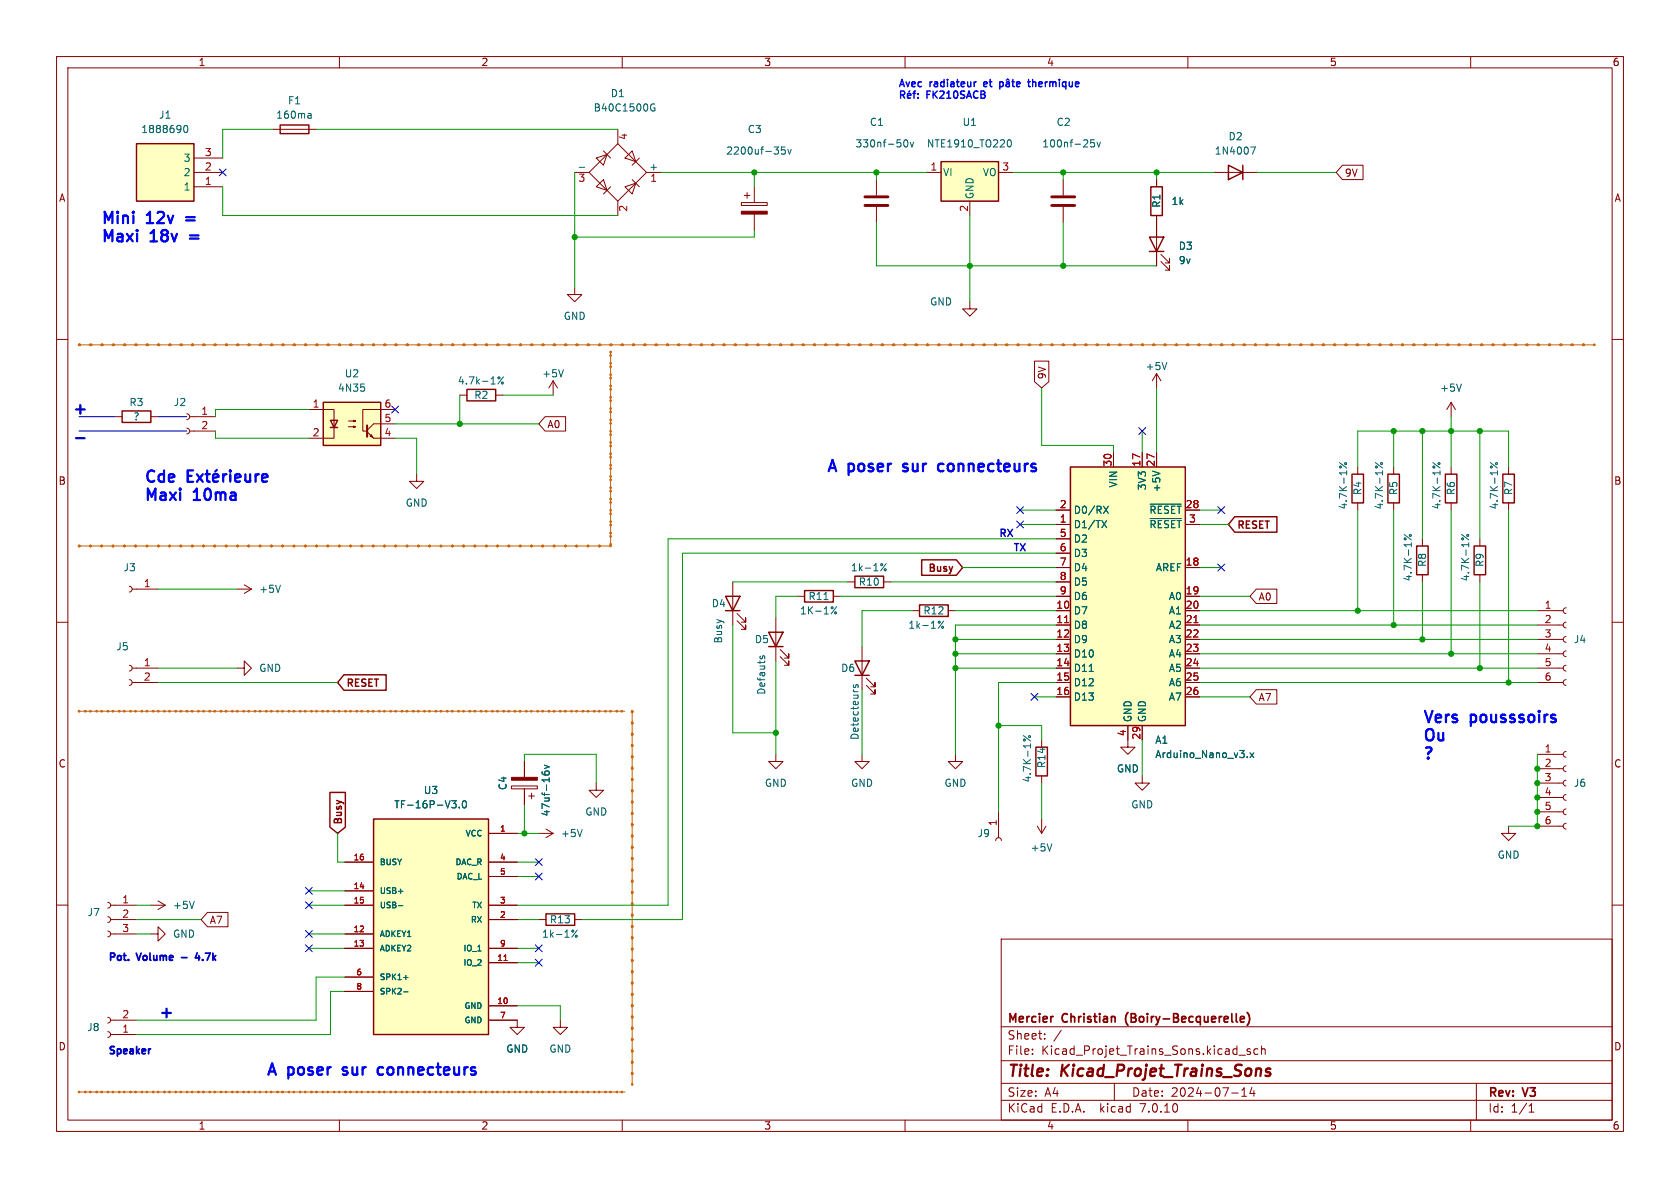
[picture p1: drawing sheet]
<svg xmlns="http://www.w3.org/2000/svg" width="297mm" height="210mm" viewBox="0 0 297 210" stroke-linecap="round" stroke-linejoin="round" font-family="sans-serif">
<g fill="none" stroke="#840000" stroke-width=".18">
<path d="M10 10h277v190h-277zM12 12h273v186h-273zM60 10v2M110 10v2M160 10v2M210 10v2M260 10v2M34.3 33h5.1M34.3 30.5h5.1M34.3 27.9h5.1M48.3 22.9h7.6M101.6 30.5h2.5"/>
<path d="M105.4 27.9l1.9-.6-.6 1.9zM105.4 33l1.3-1.2 .6 1.9zM106.7 26.7l1.2 1.2M107.9 33l-1.2 1.3M109.2 25.4l5.1 5.1-5.1 5.1-5.1-5.1zM109.2 22.9v2.5M109.2 35.6v2.5M110.5 27.9l1.3-1.2 .6 1.9zM110.5 33l1.9-.6-.6 1.9zM111.8 31.8l1.2 1.2M113 27.9l-1.2 1.3M114.3 30.5h2.5"/>
<path d="M131.1 35.8h4.5v.5h-4.5zM131.6 34.5h1M132.1 34v1.1M133.3 33v2.8M133.3 37.8v2.8M154.9 31.8v2.7M154.9 36.6v2.8M163.8 30.5h2.6M171.4 35.6v2.5M176.5 30.5h2.6M188 31.8v2.7M188 36.6v2.8"/>
<path d="M204.5 31.8v1.2M204.5 38.1v8.9M214.6 30.5h7.6M237.3 29.2h3.7v2.6h-3.7l-1.1-1.3zM10 60h2M101.6 50.8v1.3h1.3l-1.3 1.2-1.3-1.2h1.3M171.4 53.3v1.3h1.3l-1.3 1.3-1.2-1.3h1.2M205.2 46.2l1.6 1.6v-.8v.8h-.8M205.2 45l1.6 1.5v-.8v.8h-.8M285 60h2M20.3 73.7h1.3M26.7 73.7h1.2"/>
<path d="M33 75.7l.4 .1 .1 .4-.1 .4-.4 .1M33 73.2l.4 .1 .1 .4-.1 .3-.4 .2M33.5 73.7h4.6M33.5 76.2h4.6M54.6 72.4h4.5v5.1h-4.5M61.6 75.4h1.3l-.4 .2v-.3l.4 .1M61.6 74.4h1.3l-.4 .1v-.2l.4 .1M64.9 76.3l1.1 1.2h3.8M65.4 77.1l.3-.3 .2 .5zM69.8 72.4h-5.7v3.8h.7M69.8 74.9h-3.8l-1.1 1.2M81.3 69.9h1.2"/>
<path d="M87.6 69.9h1.3M96.4 73.7h3.6v2.5h-3.6l-1.2-1.3zM97.8 67.3l-.8 1.3M97.8 67.3v2.6M97.8 67.3l.8 1.3M182.9 63.8h2.5v3.7l-1.3 1.1-1.2-1.1zM204.5 66v2.6M204.5 66l-.8 1.3M204.5 66l.7 1.3M256.5 71.1l-.7 1.3M256.5 71.1v2.6M256.5 71.1l.8 1.3"/>
<path d="M73.7 83.8v1.3h1.2l-1.2 1.3-1.3-1.3h1.3M186.7 92.7h2.5M186.7 90.2h2.5M186.7 95.3h2.5M186.7 97.8h2.5M196.8 80v2.6M201.9 80v2.6M204.5 80v2.6M209.5 92.7h2.6M209.5 90.2h2.6M240 82.6v1.2M240 88.9v1.3"/>
<path d="M246.4 82.6v1.2M246.4 88.9v1.3M251.5 95.3v1.2M256.5 82.6v1.2M256.5 88.9v1.3M261.6 95.3v1.2M266.7 82.6v1.2M266.7 88.9v1.3M10 110h2M22.9 103.6l.3 .2 .2 .4-.2 .3-.3 .1M22.9 117.6l.3 .2 .2 .3-.2 .4-.3 .1M23.4 118.1h4.5"/>
<path d="M23.4 104.1h4.5M41.9 118.1h1.3v-1.3l1.2 1.3-1.2 1.3v-1.3M41.9 104.1h2.5M43.2 103.4l1.2 .7M44.4 104.1l-1.2 .8M129.5 102.9v7.6M130.3 109.7l1.5 1.6v-.8v.8h-.7M130.3 108.5l1.5 1.5v-.8v.8h-.7M137.2 109.2v7.6M137.9 116.1l1.5 1.5v-.8v.8h-.7M137.9 114.8l1.5 1.5v-.7v.7h-.7M141 105.4h1.2"/>
<path d="M147.3 105.4h1.3M149.9 102.9h1.2M152.4 114.3v7.6M153.2 119.9l1.5 1.5v-.7v.7h-.8M156.2 102.9h1.3M161.3 108h1.3M167.6 108h1.3M186.7 105.4h2.5M186.7 118.1h2.5M186.7 115.6h2.5M186.7 113h2.5M186.7 110.5h2.5"/>
<path d="M186.7 108h2.5M186.7 100.3h2.5M186.7 102.9h2.5M209.5 105.4h2.6M209.5 118.1h2.6M209.5 115.6h2.6M209.5 113h2.6M209.5 110.5h2.6M209.5 108h2.6M209.5 100.3h2.6M222.1 104.1h3.6v2.6h-3.6l-1.1-1.3zM251.5 101.6v1.3"/>
<path d="M261.6 101.6v1.3M271.8 118.1h4.6M271.8 115.6h4.6M271.8 113h4.6M271.8 110.5h4.6M271.8 108h4.6M276.9 117.6l-.4 .2-.1 .3 .1 .4 .4 .1M276.9 115.1l-.4 .1-.1 .4 .1 .3 .4 .2M276.9 112.5l-.4 .2-.1 .3 .1 .4 .4 .1M276.9 110l-.4 .1-.1 .4 .1 .3 .4 .2M276.9 107.4l-.4 .2-.1 .3 .1 .4 .4 .2M285 110h2"/>
<path d="M22.9 120.1l.3 .2 .2 .4-.2 .3-.3 .2M23.4 120.7h4.5M90.4 138.9h4.6v.5h-4.6zM92.7 134.6v2.8M92.7 139.4v2.8M105.4 138.4v1.3h1.3l-1.3 1.3-1.3-1.3h1.3M137.2 133.4v1.2h1.2l-1.2 1.3-1.3-1.3h1.3M152.4 133.4v1.2h1.3l-1.3 1.3-1.3-1.3h1.3M153.2 121.2l1.5 1.5v-.8v.8h-.8M168.9 133.4v1.2h1.3l-1.3 1.3-1.3-1.3h1.3M184.1 130.8v1.3M184.1 137.2v1.2"/>
<path d="M186.7 120.7h2.5M186.7 123.2h2.5M199.4 128.3v3.8h1.3l-1.3 1.3-1.3-1.3h1.3M201.9 137.2v1.2h1.3l-1.3 1.3-1.2-1.3h1.2M201.9 128.3v2.5M209.5 120.7h2.6M209.5 123.2h2.6M222.1 121.9h3.6v2.6h-3.6l-1.1-1.3zM271.8 138.4h4.6M271.8 135.9h4.6M271.8 133.4h4.6M271.8 120.7h4.6"/>
<path d="M276.9 137.9l-.4 .2-.1 .3 .1 .4 .4 .1M276.9 135.4l-.4 .1-.1 .4 .1 .3 .4 .2M276.9 132.8l-.4 .2-.1 .3 .1 .4 .4 .2M276.9 120.1l-.4 .2-.1 .3 .1 .4 .4 .2M10 160h2M19 159.5l.4 .2 .2 .3-.2 .4-.4 .1M27.9 159.3l1.3 .7M61 157.5h5M61 152.4h5M86.4 147.3h5M86.4 152.4h5M86.4 154.9h5"/>
<path d="M93.5 140.7h1M94 140.2v1M95.2 147.3h2.6M96.5 146.6l1.3 .7M97.8 147.3l-1.3 .8M176 148.6l.2-.4 .3-.1 .4 .1 .1 .4M176.5 143.5v4.6M183.4 146.1l.7 1.2M184.1 144.8v2.5M184.9 146.1l-.8 1.2M266.7 146.1v1.2h1.3l-1.3 1.3-1.3-1.3h1.3M271.8 146.1h4.6"/>
<path d="M271.8 143.5h4.6M271.8 141h4.6M276.9 145.5l-.4 .2-.1 .3 .1 .4 .4 .2M276.9 143l-.4 .2-.1 .3 .1 .4 .4 .1M276.9 140.5l-.4 .1-.1 .4 .1 .3 .4 .2M285 160h2M19 164.6l.4 .1 .2 .4-.2 .4-.4 .1M19 162.1l.4 .1 .2 .4-.2 .3-.4 .2M19 179.8l.4 .2 .2 .4-.2 .3-.4 .1M19.6 160h4.5M19.6 165.1h4.5M19.6 162.6h4.5"/>
<path d="M26.7 165.1h1.2v-1.3l1.3 1.3-1.3 1.3v-1.3M26.7 160h2.5M29.2 160l-1.3 .8M36.7 161.3h3.6v2.5h-3.6l-1.1-1.2zM61 160h5M61 165.1h5M61 167.6h5M61 172.7h5M61 175.3h5M86.4 160h5M86.4 162.6h5M86.4 177.8h5"/>
<path d="M86.4 170.2h5M86.4 167.6h5M95.2 162.6h1.3M101.6 162.6h1.3M177 166h108v32h-108zM19 182.4l.4 .1 .2 .4-.2 .4-.4 .1M19.6 180.3h4.5M19.6 182.9h4.5M60 198v2M86.4 180.3h5v1.3h1.3l-1.3 1.3-1.2-1.3h1.2M99.1 180.3v1.3h1.2l-1.2 1.3-1.3-1.3h1.3M110 198v2"/>
<path d="M160 198v2M177 194.5h108M177 191.5h108M177 187.5h108M177 181.5h108M182.5 186.3v.1M182.5 185.5v.1M184.7 183.6v.1M184.7 182.8v.1M187.6 182.1l-1.3 2M197 191.5v3M210 198v2"/>
<path d="M217.7 193.2h1.2M219 186.5h1.2M219.5 193.8h.9M219.5 192.7l.5-.4v1.5M221 185.5l-.3-.1-.2 .2v.2l.5 .2v.3h-.5M221.3 192.2l-.3 1.1h.9M221.7 192.8v1M222.4 185.5l-.4-.1-.3 .3v.4l.1 .2h.6M223 185.5l.2-.1 .4 .1 .1 .9M223 184.9v1.5M260 198v2M261 191.5v6.5"/>
<path d="M270.3 196.6h.9M270.3 195.5l.4-.4v1.5"/>
</g>
<path d="M223.9 189.4l.4 .1 .3 .3-.1 .3-.6 .1M223.9 189l.2-.1 .5 .1" fill="none" stroke="#840000" stroke-width=".4"/>
<path d="M186.1 179.7h.1M219.5 179.7l.4 .1 .1 .2-.7 .2M220.5 179a1.72 1.72 0 0 1 0 2.3M219.9 180.6l-.4 .1" fill="none" stroke="#840000" stroke-width=".3"/>
<g fill="#c60" stroke="#c60" stroke-width=".18">
<path d="M14 96.5h93.9z"/>
<path d="M107.9 62.2v34.3z"/>
<path d="M111.8 125.7v66.1z"/>
<path d="M14 193h96.5z"/>
<path d="M14 61h267.9z"/>
<path d="M14 125.7h96.5z"/>
</g>
<path d="M152.9 36.3h4.1M152.9 34.8h4.1M185.9 36.3h4.1M185.9 34.8h4.1" fill="none" stroke="#840000" stroke-width=".51"/>
<g fill="none" stroke="#006464" stroke-width=".18">
<path d="M115.5 19.1h.3l-.1 .5h-.5l-.1-.3M115.7 18.4h-.5l-.1 .3M32.6 22.3l.2-.1a.68 .68 0 0 1 .4 .6 .68 .68 0 0 1-.4 .6l-.2-.1-.1-.3zM54.6 20.1h.3l.1 .8M55 20.8l-.4 .1M55 20.4h-.4M102.4 29.6h1M138.8 26h-.6l-.1 .6 .2-.1h.4l.1 .2v.4l-.2 .1-.5-.1M139.3 26.4l.3 .8 .3-.8M159.9 24.8l.2-.1a.68 .68 0 0 1 .4 .6 .68 .68 0 0 1-.4 .7l-.2-.1-.1-.4zM160.9 25.1l.3 .9 .3-.9M178.1 25l.3-.3a.68 .68 0 0 1 .4 .6 .68 .68 0 0 1-.4 .7l-.3-.3"/>
<path d="M193.5 24.7h-.7v.6l.2-.1 .4 .1 .1 .1v.5l-.2 .1-.5-.1M193.9 25.1l.3 .9 .3-.9M221.1 26h.8l-.5 1.2M64.4 68.5v.5M89 66.6l-1 1.3M99.6 65.3l-.4 1.3M206.3 64.1l-.4 1.2M258.4 67.9l-.5 1.3M155.9 99.6l.2 .2-.2 .2M156.7 99.6l-1 1.3M194.8 92l.8 1.3M195.1 89.5l.8 1.2"/>
<path d="M195.6 92l-.8 1.3M195.9 89.5l-.8 1.2M203.3 89.1h5.5M203.3 91.7h5.5M203.8 83.3l1.2 .4M236.8 81.8l1.3 .9M243.1 81.8l1.3 .9M248.2 94.5l1.3 .9M253.3 81.8l1.3 .9M258.4 94.5l1.3 .9M263.5 81.8l1.2 .9M49.6 103.4l-.4 1.3"/>
<path d="M134.4 116v.3M134.8 116.3v-.3l.2-.1 .2 .2v.2M145.7 106h.7M147.1 107.3l.2 .1-.2 .2M147.9 107.3l-1 1.2M166 109.8l.2 .2-.2 .2M166.8 109.8l-.9 1.3M192.6 118.7h.7M95.8 136.4l.1 .4 .2 .1M96.3 135.3l.8 .3-.8 .3M96.4 136.9l-.1-.4 .3-.2 .4 .1 .1 .4-.1 .1M150.9 121.1v.3l.1 .1h.2l.1-.4h.3v.4"/>
<path d="M180.9 130l1.3 1M220.5 133.8v.1M221 133.1l.7 .8M221.7 133.1l-.7 .8M34.3 159.3l-.4 1.3M79.9 141.5h.7l-.4 .5 .4 .2v.4l-.2 .2h-.4M81.2 142.7v.1M81.9 141.7l.1-.2a.68 .68 0 0 1 .5 .7 .68 .68 0 0 1-.5 .6l-.1-.1-.2-.4zM102.9 146.6l-.4 1.3M186 149.2l-.5 1.2M70.4 160.1h.8M71.4 172.8h.7"/>
<path d="M71.4 175.3h.7M101.3 164.4l.1 .2-.1 .2M102.1 164.4l-1 1.3"/>
<circle cx="88.2" cy="66.8" r=".18"/>
<circle cx="88.8" cy="67.7" r=".18"/>
<circle cx="237" cy="82.6" r=".18"/>
<circle cx="237.9" cy="82" r=".18"/>
<circle cx="243.3" cy="82.6" r=".18"/>
<circle cx="244.2" cy="82" r=".18"/>
<circle cx="248.4" cy="95.3" r=".18"/>
<circle cx="249.3" cy="94.7" r=".18"/>
<circle cx="253.5" cy="82.6" r=".18"/>
<circle cx="254.4" cy="82" r=".18"/>
<circle cx="258.6" cy="95.3" r=".18"/>
<circle cx="259.5" cy="94.7" r=".18"/>
<circle cx="263.7" cy="82.6" r=".18"/>
<circle cx="264.6" cy="82" r=".18"/>
<circle cx="147.7" cy="108.4" r=".18"/>
<circle cx="156.5" cy="100.7" r=".18"/>
<circle cx="166.6" cy="110.9" r=".18"/>
<circle cx="181.1" cy="130.8" r=".18"/>
<circle cx="182" cy="130.2" r=".18"/>
<circle cx="101.9" cy="165.5" r=".18"/>
</g>
<g fill="#840000" stroke="#840000" stroke-width=".18">
<path d="M131.1 37.3h4.5v.5h-4.5z"/>
<path d="M90.4 137.4h4.6v.5h-4.6z"/>
</g>
<g fill="none" stroke="#840000" stroke-width=".25">
<path d="M24.1 25.4h10.2v10.2h-10.2zM49.5 22.1h5.1v1.5h-5.1zM166.4 28.6h10.1v7h-10.1zM203.5 33h2v5.1h-2zM217.2 29.2l2.5 1.3-2.5 1.3zM219.7 29.2v2.6M203.2 41.9h2.5l-1.2 2.6zM203.2 44.5h2.5M21.6 72.6h5.1v2.1h-5.1zM57.1 71.1h10.2v7.6h-10.2zM58.4 74.3h1.3l-.6 1.3zM58.4 75.6h1.3"/>
<path d="M82.5 68.8h5.1v2.1h-5.1zM162.9 99h6.2l1.1 1.3-1.1 1.4h-6.2zM189.2 82.6h20.3v45.7h-20.3zM218.3 91.3h7.4v2.8h-7.4l-1.1-1.4zM239 83.8h2v5.1h-2zM245.4 83.8h2v5.1h-2zM250.4 96.5h2.1v5.1h-2.1zM255.5 83.8h2.1v5.1h-2.1zM260.6 96.5h2v5.1h-2zM265.7 83.8h2v5.1h-2zM60.8 119.3h7.5v2.7h-7.5l-1.1-1.3zM128.3 105.4h2.5l-1.3 2.6z"/>
<path d="M128.3 108h2.5M135.9 111.8h2.5l-1.2 2.5zM135.9 114.3h2.5M142.2 104.4h5.1v2h-5.1zM151.1 101.9h5.1v2h-5.1zM151.1 116.8h2.6l-1.3 2.6zM151.1 119.4h2.6M162.6 106.9h5v2.1h-5zM183.1 132.1h2.1v5.1h-2.1zM58.3 140.1h2.8v6.1l-1.4 1.1-1.4-1.1zM66 144.8h20.4v38.1h-20.4zM96.5 161.5h5.1v2.1h-5.1z"/>
</g>
<g fill="#ffffc2" stroke="#ffffc2" stroke-width=".18">
<path d="M189.2 82.6h20.3v45.7h-20.3z"/>
<path d="M66 144.8h20.4v38.1h-20.4z"/>
<path d="M57.1 71.1h10.2v7.6h-10.2z"/>
<path d="M24.1 25.4h10.2v10.2h-10.2z"/>
<path d="M166.4 28.6h10.1v7h-10.1z"/>
</g>
<path d="M188.2 110.1h.7M211.1 110.1h.7M89.1 169.8h.6" fill="none" stroke="#a90000" stroke-width=".18"/>
<path d="M64.9 75.2v2" fill="none" stroke="#840000" stroke-width=".36"/>
<path d="M32.1 169.3h.9M34.9 168.4l-.3 .9h.7M35.2 168.9v.9M26.5 185.4h.1" fill="none" stroke="#0000c2" stroke-width=".32"/>
<g fill="none" stroke="#00f" stroke-width=".4">
<path d="M33.2 84.1h.7M34.1 83.2h-.9v2h.9M34.8 83.8l1.1 1.4M35.9 83.8l-1.1 1.4M36.3 83.8h.8M36.6 83.2v1.7l.1 .2 .4 .1M37.7 84.5l.9-.2-.1-.4-.6-.1-.2 .3 .1 1 .1 .1 .6-.1M38.3 83.1l-.3 .3M39.5 83.8v1.4M40 83.8a.51 .51 0 0 0-.5 .4M40.7 83.2v.2M40.7 83.8v1.4"/>
<path d="M40.7 83.2l-.1 .1 .1 .1M40.7 83.2l.1 .1-.1 .1M41.6 84.5l.9-.2-.1-.4-.5-.1-.3 .3 .1 1 .2 .1 .5-.1M43.4 83.8l.1 1.3a.54 .54 0 0 0 .7-.1M44.2 83.8v1.4M45.2 83.8v1.4M45.8 83.8a.51 .51 0 0 0-.6 .4M46.3 84.5l1-.2-.1-.4-.6-.1-.3 .3 .1 1 .2 .1 .6-.1M159.6 83.2l.2 .1M159.7 82.1l-.1 .2 .1 .2M165.8 82.9l.4 .4 .6-.1M166.8 82.1l-.6-.1-.4 .4"/>
<path d="M60.6 189.9l.2 .1M60.7 188.7l-.1 .2 .1 .3M66.8 189.6l.4 .4 .5-.1M67.7 188.7h-.5l-.4 .3"/>
</g>
<path d="M13.4 77.5h1.6" fill="none" stroke="#0000c2" stroke-width=".4"/>
<g fill="none" stroke="#00f" stroke-width=".25">
<path d="M159.2 16.1v1.3M159.5 16.8l.4 .6M159.7 16.1l.2 .2v.3l-.7 .2M160.4 16.9l.6-.1v-.2l-.4-.1-.2 .2 .1 .6h.5M160.9 16l-.2 .2M161.4 16.5h.5M161.8 16.1l-.2 .2v1.1M162.3 17.2v.2M162.3 16.6v.1M174 14.5v.8M174.5 14.8l-.6 .1M176.8 14.5v1.2"/>
<path d="M176.8 14.5h.3l.3 .2-.2 .6h-.4M177.9 14.5h.5l.1 .8M177.9 14.2l.2-.2 .3 .2M178.5 14.8h-.5l-.2 .2 .2 .3h.5M178.9 14.5h.5M179.1 14v1.1l.3 .2M179.7 14.9l.6-.1v-.3h-.4l-.2 .2 .1 .6h.5M181.7 14.5h.4M181.8 14v1.1l.3 .2M182.6 14.6l.1-.1h.3l.1 .8M182.6 14v1.3"/>
</g>
<path d="M14 61h267.9h-267.9M107.9 62.2v34.3v-34.3M14 96.5h93.9h-93.9M14 125.7h96.5h-96.5M111.8 125.7v66.1v-66.1M14 193h96.5h-96.5" fill="none" stroke="#c60" stroke-width=".5" stroke-dasharray="0 2"/>
<path d="M14 76.2h19M14 73.7h6.3M27.9 73.7h5.1" fill="none" stroke="#0000c2" stroke-width=".18"/>
<g fill="none" stroke="#009600" stroke-width=".18">
<path d="M39.4 33v5.1h69.8M48.3 22.9h-8.9v5M55.9 22.9h53.3M101.6 30.5v20.3M116.8 30.5h47M133.3 30.5v2.5M154.9 39.4v7.6h49.6M154.9 30.5v1.3M171.4 38.1v15.2M179.1 30.5h35.5M188 30.5v1.3M188 39.4v7.6"/>
<path d="M204.5 30.5v1.3M222.2 30.5h14M133.3 40.6v1.3h-31.7M38.1 76.2v1.3h16.5M54.6 72.4h-16.5v1.3M69.8 77.5h3.9v6.3M69.8 74.9h25.4M81.3 69.9v5M88.9 69.9h8.9M184.1 68.6v10.1h12.7v1.3M201.9 76.2v3.8M204.5 68.6v11.4"/>
<path d="M246.4 76.2v6.4M251.5 76.2v19.1M256.5 73.7v8.9M261.6 76.2v19.1M180.3 90.2h6.4M180.3 92.7h6.4M186.7 97.8h-66.1v64.8h-17.7M186.7 95.3h-68.6v64.7h-26.7M212.1 90.2h3.8M212.1 92.7h5.1M240 82.6v-6.4h26.7v6.4M240 90.2v17.8"/>
<path d="M246.4 90.2v20.3M256.5 90.2v25.4M266.7 90.2v30.5M27.9 118.1h14M27.9 104.1h14M129.5 110.5v19h7.7M129.5 102.9h20.4M137.2 116.8v16.6M141 105.4h-3.8v3.8M148.6 105.4h38.1M157.5 102.9h29.2M161.3 108h-8.9v6.3"/>
<path d="M168.9 118.1h17.8M168.9 113h17.8M168.9 115.6h17.8M168.9 108h17.8M170.2 100.3h16.5M186.7 110.5h-17.8v22.9M212.1 118.1h59.7M212.1 113h59.7M212.1 115.6h59.7M212.1 108h59.7M212.1 105.4h8.9M212.1 110.5h59.7"/>
<path d="M212.1 100.3h3.8M251.5 102.9v10.1M261.6 102.9v15.2M27.9 120.7h31.8M92.7 134.6v-1.2h12.7v5M152.4 121.9v11.5M176.5 128.3h7.6v2.5M182.9 123.2h3.8M184.1 138.4v6.4M186.7 120.7h-10.2v22.8M201.9 130.8v6.4M212.1 120.7h59.7"/>
<path d="M212.1 123.2h8.9M271.8 133.4v12.7h-5.1M54.6 157.5h6.4M59.7 147.3v5.1h1.3M91.4 147.3h3.8M91.4 154.9h3.8M91.4 152.4h3.8M92.7 142.2v5.1M24.1 162.6h11.5M24.1 160h2.6M24.1 165.1h2.6M54.6 167.6h6.4"/>
<path d="M54.6 160h6.4M54.6 165.1h6.4M61 175.3h-2.6v7.6h-34.3M61 172.7h-5.1v7.6h-31.8M91.4 177.8h7.7v2.5M91.4 167.6h3.8M91.4 162.6h3.8M91.4 170.2h3.8"/>
</g>
<g fill="none" stroke="#000084" stroke-width=".18">
<path d="M38.8 29.9l1.2 1.2M40 29.9l-1.2 1.2M69.2 71.8l1.3 1.2M70.5 71.8l-1.3 1.2M201.3 75.6l1.2 1.2M202.5 75.6l-1.2 1.2M179.7 92.1l1.2 1.2M179.7 89.6l1.2 1.2M180.9 92.1l-1.2 1.2M180.9 89.6l-1.2 1.2M215.3 89.6l1.2 1.2M215.3 99.7l1.2 1.2"/>
<path d="M216.5 99.7l-1.2 1.2M216.5 89.6l-1.2 1.2M182.3 122.6l1.2 1.2M183.5 122.6l-1.2 1.2M54 159.4l1.2 1.2M54 156.9l1.2 1.2M55.2 159.4l-1.2 1.2M55.2 156.9l-1.2 1.2M94.6 151.8l1.3 1.2M94.6 154.3l1.3 1.2M95.9 151.8l-1.3 1.2M95.9 154.3l-1.3 1.2"/>
<path d="M54 164.5l1.2 1.2M54 167l1.2 1.2M55.2 164.5l-1.2 1.2M55.2 167l-1.2 1.2M94.6 169.6l1.3 1.2M94.6 167l1.3 1.2M95.9 169.6l-1.3 1.2M95.9 167l-1.3 1.2"/>
</g>
<g fill="#009600" stroke="#009600" stroke-width=".18">
<circle cx="256.5" cy="76.2" r=".46"/>
<circle cx="246.4" cy="76.2" r=".46"/>
<circle cx="266.7" cy="120.7" r=".46"/>
<circle cx="261.6" cy="118.1" r=".46"/>
<circle cx="261.6" cy="76.2" r=".46"/>
<circle cx="251.5" cy="76.2" r=".46"/>
<circle cx="204.5" cy="30.5" r=".46"/>
<circle cx="188" cy="30.5" r=".46"/>
<circle cx="188" cy="47" r=".46"/>
<circle cx="271.8" cy="138.4" r=".46"/>
<circle cx="271.8" cy="135.9" r=".46"/>
<circle cx="240" cy="108" r=".46"/>
<circle cx="246.4" cy="110.5" r=".46"/>
<circle cx="251.5" cy="113" r=".46"/>
<circle cx="256.5" cy="115.6" r=".46"/>
<circle cx="271.8" cy="143.5" r=".46"/>
<circle cx="271.8" cy="141" r=".46"/>
<circle cx="271.8" cy="146.1" r=".46"/>
<circle cx="168.9" cy="118.1" r=".46"/>
<circle cx="168.9" cy="115.6" r=".46"/>
<circle cx="176.5" cy="128.3" r=".46"/>
<circle cx="168.9" cy="113" r=".46"/>
<circle cx="137.2" cy="129.5" r=".46"/>
<circle cx="81.3" cy="74.9" r=".46"/>
<circle cx="92.7" cy="147.3" r=".46"/>
<circle cx="171.4" cy="47" r=".46"/>
<circle cx="133.3" cy="30.5" r=".46"/>
<circle cx="101.6" cy="41.9" r=".46"/>
<circle cx="154.9" cy="30.5" r=".46"/>
</g>
<g font-size="2.8" fill="#00f">
<text x="17.8" y="39.7">Mini</text>
<text x="26.1" y="39.7">12v</text>
<text x="33.8" y="39.7">=</text>
<text x="17.8" y="42.9">Maxi</text>
<text x="26.8" y="42.9">18v</text>
<text x="34.4" y="42.9">=</text>
<text x="146" y="83.6">A</text>
<text x="150.1" y="83.6">poser</text>
<text x="160.6" y="83.6">sur</text>
<text x="167.6" y="83.6">connecteurs</text>
<text x="25.4" y="85.4">Cde</text>
<text x="25.4" y="88.7">Maxi</text>
<text x="34.4" y="88.7">10ma</text>
<text x="251.5" y="127.9">Vers</text>
<text x="251.5" y="131.2">Ou</text>
<text x="260.1" y="127.9">pousssoirs</text>
<text x="251.5" y="134.4">?</text>
<text x="47" y="190.2">A</text>
<text x="51" y="190.2">poser</text>
<text x="61.5" y="190.2">sur</text>
<text x="68.5" y="190.2">connecteurs</text>
</g>
<g font-size="2.8" fill="#0000c2">
<text x="12.7" y="73.4">+</text>
<text x="27.9" y="180.1">+</text>
</g>
<g font-size="2.8" fill="#840000">
<text x="178" y="190.9">Title:</text>
<text x="187.7" y="190.9">Kicad_Projet_Trains_Sons</text>
</g>
<g font-size="2.1" fill="#840000">
<text x="178" y="184">Sheet:</text>
<text x="178" y="181.2">Mercier</text>
<text x="187.9" y="181.2">Christian</text>
<text x="199.6" y="181.2">(Boiry-Becquerelle)</text>
<text x="178" y="186.7">File:</text>
<text x="184.1" y="186.7">Kicad_Projet_Trains_Sons.kicad_sch</text>
<text x="178" y="196.9">KiCad</text>
<text x="178" y="194.1">Size:</text>
<text x="184.7" y="194.1">A4</text>
<text x="185.7" y="196.9">E.D.A.</text>
<text x="194.6" y="196.9">kicad</text>
<text x="200" y="194.1">Date:</text>
<text x="201.8" y="196.9">7.0.10</text>
<text x="207" y="194.1">2024-07-14</text>
<text x="263" y="194.3">Rev:</text>
<text x="263" y="196.9">Id:</text>
<text x="267.1" y="196.9">1/1</text>
<text x="269.4" y="194.3">V3</text>
</g>
<g font-size="1.8" fill="#840000">
<text x="35" y="11.9">1</text>
<text x="85" y="11.9">2</text>
<text x="135" y="11.9">3</text>
<text x="185" y="11.9">4</text>
<text x="235" y="11.9">5</text>
<text x="285" y="11.9">6</text>
<text x="10.3" y="35.9">A</text>
<text x="237.6" y="31.4">9V</text>
<text x="285.3" y="35.9">A</text>
<text x="185.1" y="67.2" transform="rotate(-90 185.1 67.2)">9V</text>
<text x="96.7" y="75.9">A0</text>
<text x="10.3" y="85.9">B</text>
<text x="285.3" y="85.9">B</text>
<text x="218.6" y="93.8">RESET</text>
<text x="163.8" y="101.4">Busy</text>
<text x="222.4" y="106.4">A0</text>
<text x="61.1" y="121.8">RESET</text>
<text x="222.4" y="124.1">A7</text>
<text x="10.3" y="135.9">C</text>
<text x="285.3" y="135.9">C</text>
<text x="60.8" y="145.9" transform="rotate(-90 60.8 145.9)">Busy</text>
<text x="37" y="163.5">A7</text>
<text x="10.3" y="185.9">D</text>
<text x="285.3" y="185.9">D</text>
<text x="35" y="199.9">1</text>
<text x="85" y="199.9">2</text>
<text x="135" y="199.9">3</text>
<text x="185" y="199.9">4</text>
<text x="235" y="199.9">5</text>
<text x="285" y="199.9">6</text>
</g>
<g font-size="1.8" fill="#006464">
<text x="107.9" y="17.4">D1</text>
<text x="24.9" y="23.7">1888690</text>
<text x="28" y="21.2">J1</text>
<text x="48.7" y="21.2">160ma</text>
<text x="50.8" y="18.6">F1</text>
<text x="104.9" y="19.9">B40C1500G</text>
<text x="132.1" y="23.7">C3</text>
<text x="153.7" y="22.5">C1</text>
<text x="170.1" y="22.5">U1</text>
<text x="186.7" y="22.5">C2</text>
<text x="32.4" y="28.8">3</text>
<text x="128.3" y="27.5">2200uf-35v</text>
<text x="151.1" y="26.3">330nf-50v</text>
<text x="163.8" y="26.3">NTE1910_TO220</text>
<text x="184.2" y="26.3">100nf-25v</text>
<text x="214.6" y="27.5">1N4007</text>
<text x="217.1" y="25">D2</text>
<text x="32.4" y="33.9">1</text>
<text x="32.4" y="31.3">2</text>
<text x="114.7" y="30.2">+</text>
<text x="166.6" y="31.3">VI</text>
<text x="172.3" y="35.3" transform="rotate(-90 172.3 35.3)">GND</text>
<text x="173.7" y="31.3">VO</text>
<text x="205.3" y="36.8" transform="rotate(-90 205.3 36.8)">R1</text>
<text x="207" y="36.4">1k</text>
<text x="208.3" y="44.4">D3</text>
<text x="208.3" y="46.9">9v</text>
<text x="99.6" y="56.7">GND</text>
<text x="164.3" y="54.2">GND</text>
<text x="202.4" y="65.6">+5V</text>
<text x="22.8" y="72">R3</text>
<text x="30.6" y="72">J2</text>
<text x="59.6" y="69.4">4N35</text>
<text x="60.9" y="66.9">U2</text>
<text x="80.8" y="68.2">4.7k-1%</text>
<text x="83.7" y="70.7">R2</text>
<text x="95.8" y="66.9">+5V</text>
<text x="254.5" y="69.4">+5V</text>
<text x="23.5" y="74.5">?</text>
<text x="71.6" y="89.8">GND</text>
<text x="197.7" y="86.3" transform="rotate(-90 197.7 86.3)">VIN</text>
<text x="202.8" y="86.8" transform="rotate(-90 202.8 86.8)">3V3</text>
<text x="205.3" y="87.1" transform="rotate(-90 205.3 87.1)">+5V</text>
<text x="240.9" y="87.6" transform="rotate(-90 240.9 87.6)">R4</text>
<text x="247.2" y="87.6" transform="rotate(-90 247.2 87.6)">R5</text>
<text x="257.4" y="87.6" transform="rotate(-90 257.4 87.6)">R6</text>
<text x="267.6" y="87.6" transform="rotate(-90 267.6 87.6)">R7</text>
<text x="189.7" y="93.6">D1/TX</text>
<text x="189.7" y="91">D0/RX</text>
<text x="203.1" y="91">~{RESET}</text>
<text x="203.1" y="93.6">~{RESET}</text>
<text x="238.4" y="90.2" transform="rotate(-90 238.4 90.2)">4.7K-1%</text>
<text x="244.7" y="90.2" transform="rotate(-90 244.7 90.2)">4.7K-1%</text>
<text x="254.9" y="90.2" transform="rotate(-90 254.9 90.2)">4.7K-1%</text>
<text x="265" y="90.2" transform="rotate(-90 265 90.2)">4.7K-1%</text>
<text x="21.7" y="101.2">J3</text>
<text x="150.3" y="101.2">1k-1%</text>
<text x="189.7" y="96.1">D2</text>
<text x="189.7" y="98.7">D3</text>
<text x="189.7" y="101.2">D4</text>
<text x="204.2" y="101.2">AREF</text>
<text x="252.3" y="100.3" transform="rotate(-90 252.3 100.3)">R8</text>
<text x="262.5" y="100.3" transform="rotate(-90 262.5 100.3)">R9</text>
<text x="45.7" y="105">+5V</text>
<text x="125.7" y="107.5">D4</text>
<text x="142.8" y="106.3">R11</text>
<text x="151.7" y="103.7">R10</text>
<text x="189.7" y="103.7">D5</text>
<text x="189.7" y="106.3">D6</text>
<text x="206.5" y="106.3">A0</text>
<text x="249.8" y="102.9" transform="rotate(-90 249.8 102.9)">4.7K-1%</text>
<text x="259.9" y="102.9" transform="rotate(-90 259.9 102.9)">4.7K-1%</text>
<text x="127.9" y="113.8" transform="rotate(-90 127.9 113.8)">Busy</text>
<text x="133.4" y="113.9">D5</text>
<text x="141.3" y="108.8">1K-1%</text>
<text x="160.5" y="111.4">1k-1%</text>
<text x="163.2" y="108.8">R12</text>
<text x="189.7" y="108.8">D7</text>
<text x="189.7" y="111.4">D8</text>
<text x="189.7" y="113.9">D9</text>
<text x="206.5" y="108.8">A1</text>
<text x="206.5" y="111.4">A2</text>
<text x="206.5" y="113.9">A3</text>
<text x="278.1" y="113.9">J4</text>
<text x="20.5" y="115.2">J5</text>
<text x="45.7" y="119">GND</text>
<text x="148.6" y="119">D6</text>
<text x="189.7" y="116.4">D10</text>
<text x="189.7" y="119">D11</text>
<text x="206.5" y="116.4">A4</text>
<text x="206.5" y="119">A5</text>
<text x="135.5" y="122.9" transform="rotate(-90 135.5 122.9)">Defauts</text>
<text x="189.7" y="121.5">D12</text>
<text x="189.7" y="124.1">D13</text>
<text x="206.5" y="121.5">A6</text>
<text x="206.5" y="124.1">A7</text>
<text x="152" y="130.9" transform="rotate(-90 152 130.9)">Detecteurs</text>
<text x="200.3" y="127.8" transform="rotate(-90 200.3 127.8)">GND</text>
<text x="202.8" y="127.8" transform="rotate(-90 202.8 127.8)">GND</text>
<text x="204.1" y="131.7">A1</text>
<text x="185" y="135.9" transform="rotate(-90 185 135.9)">R14</text>
<text x="197.4" y="136.8">GND</text>
<text x="204.1" y="134.2">Arduino_Nano_v3.x</text>
<text x="69.6" y="143.1">TF-16P-V3.0</text>
<text x="74.8" y="140.6">U3</text>
<text x="89.8" y="139.8" transform="rotate(-90 89.8 139.8)">C4</text>
<text x="135.1" y="139.3">GND</text>
<text x="150.4" y="139.3">GND</text>
<text x="166.9" y="139.3">GND</text>
<text x="182.5" y="138.4" transform="rotate(-90 182.5 138.4)">4.7K-1%</text>
<text x="199.9" y="143.1">GND</text>
<text x="278.1" y="139.3">J6</text>
<text x="97.4" y="144.4" transform="rotate(-90 97.4 144.4)">47uf-16v</text>
<text x="99.1" y="148.2">+5V</text>
<text x="103.4" y="144.4">GND</text>
<text x="172.7" y="148.2">J9</text>
<text x="182.1" y="150.7">+5V</text>
<text x="264.7" y="152">GND</text>
<text x="30.5" y="160.9">+5V</text>
<text x="15.4" y="162.2">J7</text>
<text x="30.5" y="166">GND</text>
<text x="95.7" y="166">1k-1%</text>
<text x="97.1" y="163.4">R13</text>
<text x="15.3" y="182.5">J8</text>
<text x="89.4" y="186.3">GND</text>
<text x="97" y="186.3">GND</text>
</g>
<g font-size="1.8" fill="#00f">
<text x="158.7" y="15.5">Avec</text>
<text x="163.9" y="17.5">FK210SACB</text>
<text x="164.5" y="15.5">radiateur</text>
<text x="174.5" y="15.5">et</text>
<text x="184" y="15.5">hermique</text>
</g>
<g font-size="1.8" fill="#a90000">
<text x="36.1" y="27.7">3</text>
<text x="111.2" y="24.8" transform="rotate(-90 111.2 24.8)">4</text>
<text x="36.1" y="32.8">1</text>
<text x="36.1" y="30.2">2</text>
<text x="102.2" y="32.5">3</text>
<text x="114.9" y="32.5">1</text>
<text x="164.4" y="30.2">1</text>
<text x="177.1" y="30.2">3</text>
<text x="111.2" y="37.5" transform="rotate(-90 111.2 37.5)">2</text>
<text x="171.2" y="37.5" transform="rotate(-90 171.2 37.5)">2</text>
<text x="35.5" y="73.4">1</text>
<text x="35.5" y="75.9">2</text>
<text x="55.2" y="72.1">1</text>
<text x="55.2" y="77.2">2</text>
<text x="67.9" y="77.2">4</text>
<text x="67.9" y="74.7">5</text>
<text x="67.9" y="72.1">6</text>
<text x="196.6" y="82.6" transform="rotate(-90 196.6 82.6)">30</text>
<text x="201.7" y="82.6" transform="rotate(-90 201.7 82.6)">17</text>
<text x="204.2" y="82.6" transform="rotate(-90 204.2 82.6)">27</text>
<text x="187.3" y="89.9">2</text>
<text x="209.5" y="89.9">28</text>
<text x="187.3" y="92.5">1</text>
<text x="187.3" y="95">5</text>
<text x="210.1" y="92.5">3</text>
<text x="187.3" y="97.5">6</text>
<text x="187.3" y="100.1">7</text>
<text x="209.5" y="100.1">18</text>
<text x="25.3" y="103.9">1</text>
<text x="186.6" y="107.7">10</text>
<text x="187.3" y="102.6">8</text>
<text x="187.3" y="105.2">9</text>
<text x="209.5" y="105.2">19</text>
<text x="209.5" y="107.7">20</text>
<text x="273" y="107.7">1</text>
<text x="186.6" y="110.2">11</text>
<text x="186.6" y="112.8">12</text>
<text x="209.5" y="110.2">21</text>
<text x="209.5" y="112.8">22</text>
<text x="273" y="110.2">2</text>
<text x="273" y="112.8">3</text>
<text x="25.3" y="117.9">1</text>
<text x="186.6" y="115.3">13</text>
<text x="186.6" y="117.9">14</text>
<text x="209.5" y="115.3">23</text>
<text x="209.5" y="117.9">24</text>
<text x="273" y="115.3">4</text>
<text x="273" y="117.9">5</text>
<text x="25.3" y="120.4">2</text>
<text x="186.6" y="120.4">15</text>
<text x="186.6" y="122.9">16</text>
<text x="209.5" y="120.4">25</text>
<text x="209.5" y="122.9">26</text>
<text x="273" y="120.4">6</text>
<text x="199.1" y="130.2" transform="rotate(-90 199.1 130.2)">4</text>
<text x="201.7" y="130.9" transform="rotate(-90 201.7 130.9)">29</text>
<text x="273" y="133.1">1</text>
<text x="273" y="135.6">2</text>
<text x="273" y="138.2">3</text>
<text x="273" y="140.7">4</text>
<text x="273" y="143.3">5</text>
<text x="176.3" y="146.1" transform="rotate(-90 176.3 146.1)">1</text>
<text x="273" y="145.8">6</text>
<text x="21.5" y="159.8">1</text>
<text x="21.5" y="162.3">2</text>
<text x="21.5" y="164.8">3</text>
<text x="21.5" y="182.6">1</text>
<text x="21.5" y="180.1">2</text>
</g>
<g font-size="1.8" fill="#0000c2">
<text x="176.5" y="95">RX</text>
<text x="179.1" y="97.5">TX</text>
<text x="19" y="169.9">Pot.</text>
<text x="24.5" y="169.9">Volume</text>
<text x="36.2" y="169.9">4.7k</text>
<text x="19" y="186.4">Speaker</text>
</g>
<g font-size="1.4" fill="#006464">
<text x="82.2" y="148.1">VCC</text>
<text x="67.1" y="153.1">BUSY</text>
<text x="80.4" y="153.1">DAC_R</text>
<text x="80.6" y="155.7">DAC_L</text>
<text x="67.1" y="158.2">USB+</text>
<text x="67.1" y="160.8">USB-</text>
<text x="83.3" y="160.8">TX</text>
<text x="67.1" y="165.8">ADKEY1</text>
<text x="83.1" y="163.3">RX</text>
<text x="67.1" y="168.4">ADKEY2</text>
<text x="67.1" y="173.5">SPK1+</text>
<text x="81.8" y="170.9">IO_2</text>
<text x="81.8" y="168.4">IO_1</text>
<text x="67.1" y="176">SPK2-</text>
<text x="82" y="178.5">GND</text>
<text x="82" y="181.1">GND</text>
</g>
<g font-size="1.4" fill="#a90000">
<text x="88.3" y="147.1">1</text>
<text x="62.4" y="152.1">16</text>
<text x="88.3" y="152.1">4</text>
<text x="88.3" y="154.7">5</text>
<text x="62.4" y="157.2">14</text>
<text x="62.4" y="159.8">15</text>
<text x="88.3" y="159.8">3</text>
<text x="62.4" y="164.8">12</text>
<text x="62.4" y="167.4">13</text>
<text x="88.3" y="162.3">2</text>
<text x="88.3" y="167.4">9</text>
<text x="62.9" y="172.5">6</text>
<text x="87.8" y="169.9">11</text>
<text x="62.9" y="175">8</text>
<text x="87.8" y="177.5">10</text>
<text x="88.3" y="180.1">7</text>
</g>
</svg>
